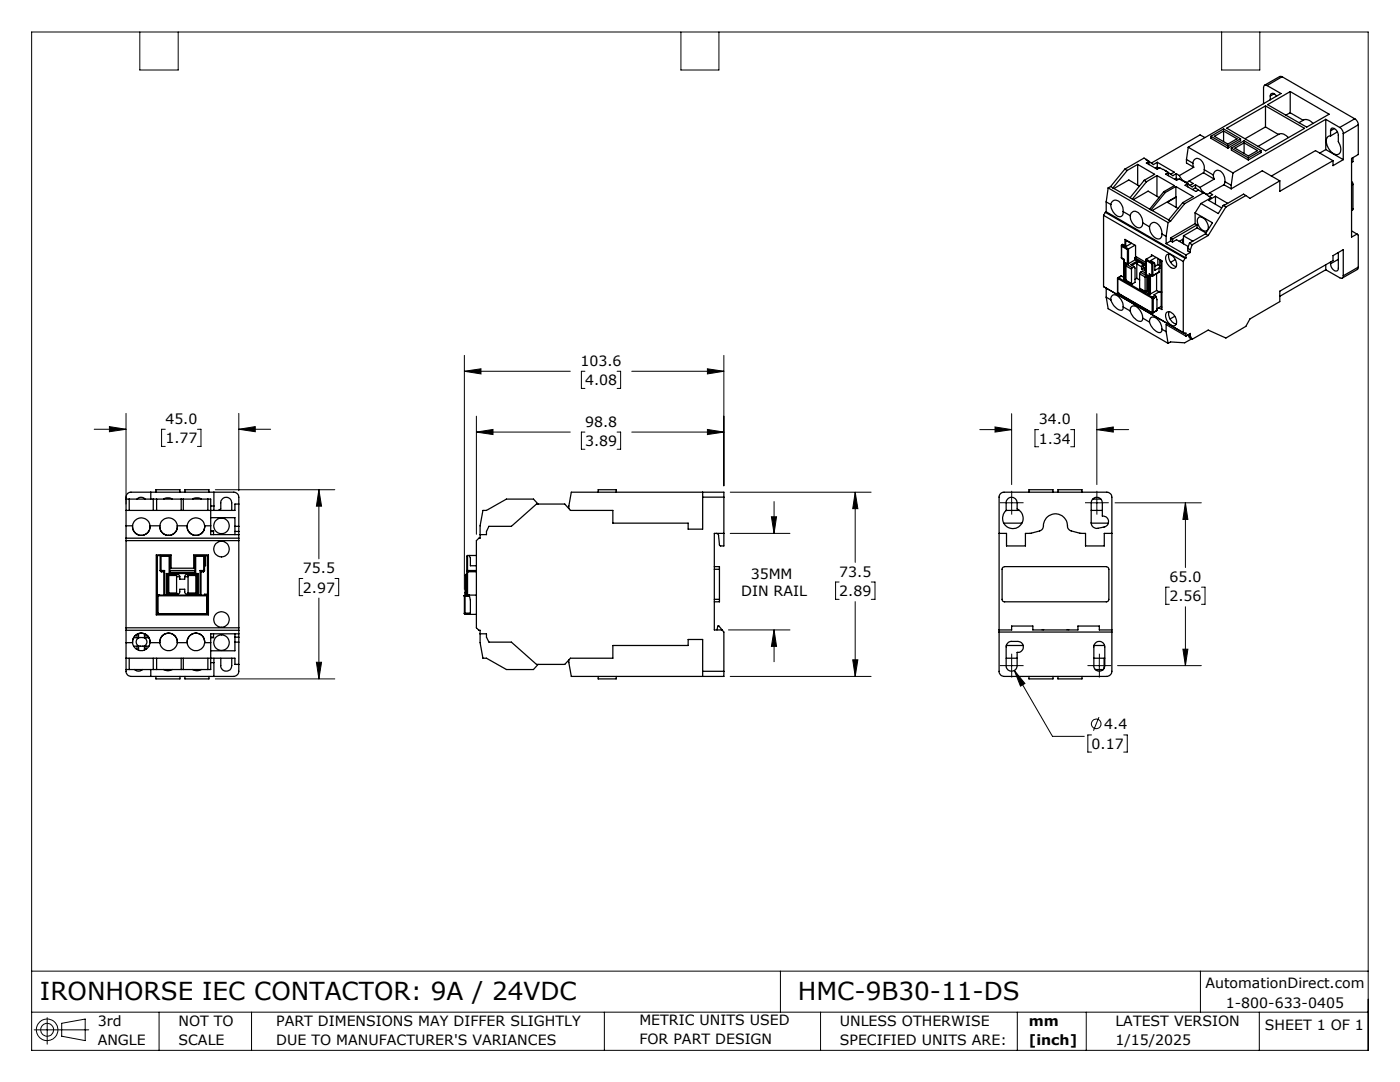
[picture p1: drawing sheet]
<svg xmlns="http://www.w3.org/2000/svg" width="279mm" height="216mm" viewBox="0 0 279 216" stroke-linecap="round" stroke-linejoin="round" font-family="sans-serif">
<g fill="none" stroke="#000" stroke-width=".25">
<path d="M252.9 17.1a.42 .42 0 0 0-.5-.1 .42 .42 0 0 0-.2 .5v3.2M252.9 17.1l2.8 1.6-18.6 10.7M253.5 19.2a.59 .59 0 0 1 .5-.6 .59 .59 0 0 1 .7 .4l.1 .2M253.5 19.2v.7M254.3 18.7l-.8 .5M255.9 15.3h-.5l-3 1.7M255.9 15.3l-3 1.8M255.9 15.3l14.5 8.4M257.5 18.3v4.2M221.2 37.5l-.4 2.8M221.2 37.5l11.9 6.9M221.7 37.2l-.5 .3"/>
<path d="M221.7 37.2l.4 .3M222.1 37.5l3.4 1.9M224.5 33.8l.5 .2M224.5 33.8l-2.8 3.4M225 34l-2.9 3.5M225.5 39.4l.5 .3M226 39.7l3.4 2M227 32.8l3.4 2-2 1.2M227 32.8l-2 1.2M227 32.8v4.1M227.4 37.1l-2.1-1.2-3 1.7M228.4 36l.4 .3"/>
<path d="M228.4 36l-2.9 3.4M228.8 31.8l-.5-.3-3.8 2.3M228.8 31.8l.5 .4M228.8 31.8l1.4 1 .8-.4M228.8 36.3l-2.8 3.4M229.3 32.2l-.5 .3 2.1 1.3 .6-.3 1.1 .5M229.3 32.2v.6M230.9 35v4.2M230.9 35l3.5 2-2.1 1.2M230.9 35l-2.1 1.3M231 33.3l-.4 .2M231 33.3l.3 .2"/>
<path d="M231 32.4l3.4 2-.8 .3M231 32.4v.9M231.4 39.4l-2.3-1.3-2.9 1.7M232.3 38.2l.3 .2M232.3 38.2l-2.9 3.5M232.6 38.4l-2.9 3.5M232.6 34l.6 .4M232.6 34l1.5 1.1 .6-.5M233.2 34.4l-.6 .3 2.2 1.3 .5-.3 1.2 .6M233.2 34.4v.7M234.7 39.3l-4.8 2.7M234.7 39.3h.1"/>
<path d="M234.7 37.2l3.4 2-2.1 1.2M234.7 37.2l-2.1 1.2M234.7 37.2v2.1M234.7 39.3l-1.7 1.1 2.1 1.2M234.7 34.6v1M234.7 39.3v2.1M234.7 35.6l-.3 .2M234.7 35.6l.4 .2M234.7 34.6l.7 .4M235.4 35l.4 .8 .5 .4M236.5 36.3l.5 .4M236.5 36.3l1.4 1 .7-.4"/>
<path d="M236.8 31.8l1.3 .8M236.8 31.8v.7l1.4 .9M237 36.7v.6M237 36.7l-.5 .3 2.2 1.2 .5-.3 1 .6M237.1 29.4l9 5.1M237.1 29.4l-.3 2.4M237.3 36.1l-.3 .2-.6-.1M237.3 36.1l.8 .5-.6 .4M238.1 32.6a.97 .97 0 0 1 .8-1 .97 .97 0 0 1 1.1 .7l.3 .8v.8M238.1 32.6l.1 .8M238.2 33.4l-2.8 1.6M238.6 37.5l.5 .5"/>
<path d="M238.6 36.9v.6M238.6 37.5l-.6 .3M238.6 36.9l.9 .5M239.5 37.4a1.62 1.62 0 0 0 1.8 1.2l.1-.1M240.2 34.5l-2.9 1.6M240.2 34.5l2.1 1.2M240.2 38.5l-3.8 2.1M240.2 38.5l1.5 1-2 1.1M240.3 33.9l-.1 .6M240.3 33.9l1.8 1M240.5 27.4l-1-.5-9.7 5.6M241.4 38.5l.6 .3-.7 .4"/>
<path d="M241.7 27.2v.4l3.3 2M241.7 27.2l2.5-1.5 3.4 2M241.7 27.2l3.3 1.9M242.1 34.9l.2 .8M242.1 34.9a.97 .97 0 0 1 .9-.9 .97 .97 0 0 1 1.1 .6l.3 .8v.8M242.3 35.7l-2.8 1.7M242.4 27.2l1.8-1.1 2.7 1.6-1.9 1.1zM242.6 39.2l2.4 1.4M242.6 39.2l-1.4 .8 2.6 1.5M242.6 39.2v1.5M244.2 26.1v2.2M244.3 36.9l-2.9 1.6"/>
<path d="M244.3 36.9l1.4 .8M244.4 36.2l-.1 .7M244.4 36.2l1.3 .8M244.8 25.6l7.8-4.5 7.7 4.5-7.7 4.5zM245 29.1v.5M245.7 37v.7M245.7 29.6v.4l3.4 1.9M245.7 29.6l2.6-1.5 3.4 2M245.7 29.6l3.4 1.9M246.1 34.5l-.4 2.5M246.5 29.6l1.8-1.1 2.7 1.6-1.9 1zM247.6 27.7v.4l-2.6 1.5"/>
<path d="M247.6 27.7l-2.6 1.4M248.3 28.5v2.1M248.6 39l-3.9 2.3M248.6 39l-.4-.3-4.1 2.3M249.1 31.5v.4M251.7 30.1v.3l-2.6 1.5M251.7 30.1l-2.6 1.4M252.6 25.3l2.6 1.5M252.6 21.1v4.2M252.6 25.3l-4.1 2.4M253 20.9l4.5-2.6 7.8 4.5-4.5 2.6zM255.4 36.1l-6 3.5-.8-.6"/>
<path d="M255.4 36.1l-3.5-2-6.2 3.6M257.1 27.4a1.71 1.71 0 0 0-1.9-.6l-4.1 2.4M257.5 22.5l2.6 1.5M257.5 22.5l-.9 .5M259.2 24.5l1-.5a1.61 1.61 0 0 1 1.8 .6M264.6 23.8l2.8 1.6M264.6 23.8l-18.5 10.7M264.6 23.8v6M264.6 29.8l-1.2 .8M264.6 29.8l3.5 2.1M265.5 26.1a.54 .54 0 0 1 .4-.6 .54 .54 0 0 1 .7 .3l.5 1a2.27 2.27 0 0 0 .3 2 1.32 1.32 0 0 1-.6 2.1 2.71 2.71 0 0 1-1.9-3.5l.3-.2 .3-.1M265.5 26.1v1"/>
<path d="M266 32.1l-10.6 6.1v-2.1M266 32.1l-3.5-2-8.8 5M266.3 25.6l-.8 .5M266.9 26.3l-1.4 .8M267.4 25.4a1.6 1.6 0 0 1 .7 1.3M268.1 26.7v5.2M268.1 31.9l-2.1 1.2v-1M269.7 36.2l.3 .6M270 31.4v.8l-.3 .2M270 36.8v4.9M270 36.8l-.3 .1M270.4 23.7a1.38 1.38 0 0 1 .7 1.2"/>
<path d="M270.4 23.7l-3 1.7M271.1 24.9v5.9l-1.4 .8v15.7l1.1-.6M271.1 24.9l-3 1.8M220.2 43l15.9 9.2M220.2 57.2l16.3 9.4M220.2 43v14.2M220.2 57.2l.4 .2M220.6 42.4l15.9 9.1M220.6 42.4l-.4 .6M220.8 42.3l15.9 9.2M220.8 40.3v2M220.8 57.5v1.8"/>
<path d="M220.8 40.3l.9 .5M220.8 42.3l-.2 .1M220.8 59.3l.9 .5M220.8 59.3l.4 2.3 11.9 6.9M221.7 40.8a2.5 2.5 0 0 0 1.8 2.5l.6-.4 .1-.7M221.7 40.8a1.04 1.04 0 0 1 .9-.9 1.04 1.04 0 0 1 1.1 .7l.4 .8 .1 .8M221.7 59.8a.82 .82 0 0 1 .4-.9 .82 .82 0 0 1 1 .2 2.7 2.7 0 0 1 1.1 2.1M221.7 59.8a2.84 2.84 0 0 0 2.1 2.1l.3-.2 .1-.5M223 58.4l.2 .2M223 58.4h.1M223 55.6h.1M223 58.3v.1"/>
<path d="M223 55.6v2.7M223.1 58.4v.1M223.1 55.6h.1M223.1 58.5h.1M223.1 58.4h.1M223.1 55.6l6.8 3.9M223.1 55.6v2.9M223.1 58.5l6.8 3.9M223.1 58.5l.1 .1M223.1 55.5h.1M223.1 55.5l-.1 .1M223.1 55.5v.1"/>
<path d="M223.2 55.4h.1M223.2 55.4l-.1 .1M223.2 55.4h-.1M223.2 58.6l6.7 3.8M223.2 55.5h.1M223.2 55.4v.1M223.2 55.4l6.8 3.9M223.8 55.1l-.8 .5M223.8 49v2.5M223.8 55.1l-.6 .3M223.8 51.5l.1 .1M223.8 48.9v.2l1.2 .7"/>
<path d="M223.8 48.9l1.4 .8M223.8 51.5l.5 .3M223.9 51.6l.4 .2M224.2 42.2l1.4 .8M224.3 55.7v.1M224.3 55.1l-.3 .1-.2-.1M224.3 51.8v4M224.3 55.8l.3 .1M224.5 49v-1.2l2.1 1.2v2.2l2.1 1.2M224.6 55.8v.2M224.6 53l.1 .1M224.6 55.8l.1 .1"/>
<path d="M224.6 53v2.8M224.6 56l.2 .1M224.6 55.9h.1M224.7 55.9l.1 .2M224.7 53.1l1.1 .6M224.7 55.9l1.1 .7M224.7 53.1v2.8M224.8 52.7l-.2 .3M224.8 52.7l.1 .1M224.8 56.1l1 .6M224.8 48l-.2 .2v.9M224.8 48h-.1"/>
<path d="M224.8 48l1 .6-1.1 .6-.7-.4-.2 .1M224.9 52.8l-.2 .3M224.9 52.8l1.1 .6M224.9 48h-.1M225 52.6l-.2 .1M225 52.6h.2M225 49.8v2.8M225 52.6l-.4-.2v3.5M225.1 52.6l-.2 .2M225.2 49.7l-.2 .1M225.2 49.7v2.9M225.6 43a2.42 2.42 0 0 0 1.8 2.5l.5-.4 .1-.7"/>
<path d="M225.6 43a.95 .95 0 0 1 .7-.9 .95 .95 0 0 1 1.1 .6l.5 .9 .1 .8M225.8 53.7v2.9M226 53.4l-.2 .3M226.3 53.2l.2 .3v2.8l-.6 .4-.1-.1M226.3 53.2l-.3 .2M226.4 51.4l2.3 1.3M226.4 51.7l2.3 1.3-2.1-1.2M226.4 51.4v.3M226.4 51.7l.2 .1M226.5 48.9l-1.3 .8M226.6 51.8l-1.4 .8M226.8 51.2l-.4 .2"/>
<path d="M226.9 52.7l.9 .5M226.9 55.5l.5 .4M226.9 52.7v2.8M226.9 55.5l-.4 .2M227 52l-1.3 .8 .6 .4M227.1 52.2l-.2 .5M227.1 52.2l-1.2 .8M227.2 52.1l-.1 .1M227.4 57.5l1.2 .7M227.4 54.6l1.1 .7M227.4 54.6v2.9M227.4 57.5l1.1 .6"/>
<path d="M227.6 54.3l-.2 .3M227.6 54.3l1.1 .7M227.6 54.3l.4-.2 .7 .3M227.8 53.7l.7 .3v-.3M227.8 53.2v.5M227.9 52.6l-.1 .6M228 44.4l1.4 .9M228.2 52.7v.3M228.2 53l-.4 .2M228.2 53.4l-.4 .3M228.2 53.4l.4 .2M228.2 53v.4"/>
<path d="M228.5 55.3h.4M228.5 58.1h.4M228.5 58.1l.1 .1M228.5 55.3v2.8M228.5 53.7h.2M228.6 58.2h.2M228.7 51.8v3M228.7 54.4l-.2 .1M228.7 53.4l-.2 .3M228.7 55l-.2 .3M228.7 55l.2 .3M228.7 51.7v.3"/>
<path d="M228.7 52l1.2 .6M228.7 51.7l1.4 .8M228.7 54.8l.4 .2v3.5l.3 .2M228.7 52v2.8M228.9 58.1l-.1 .1M228.9 55.3v2.8M228.9 54.9l-.2 .1M229.1 58.1l-.3 .1M229.1 55.1l-.2 .2M229.1 58l-.2 .1M229.4 54.6l.5 .5M229.4 58.7h.2"/>
<path d="M229.4 54.6l.5 .4M229.4 54.6v4.1M229.4 45.3a2.27 2.27 0 0 0 2 2.4l.4-.4 .1-.6M229.4 45.3a1.01 1.01 0 0 1 .9-.9 1.01 1.01 0 0 1 1.1 .7l.4 .7 .1 .9M229.4 41.7l.3 .2M229.6 54.9v3.8M229.7 41.9l3.5 2M229.8 51.1v-.3l2.1 1.2v9.8l-.7-.4M229.9 55h.2M229.9 55v.1M229.9 52.6v2.4M229.9 55.1h.1"/>
<path d="M229.9 59.4l.1 .1M229.9 59.4v.1M229.9 59.5h.1M229.9 59.5v2.9M230 59.3l.1 .2M230 59.5v.1M230 59.3l-.1 .1M230 59.5h.1M230 59.6h.1M230 51l-1.3 .7M230.1 52.5l-.2 .1M230.1 59.6h.1"/>
<path d="M230.1 55l-.1 .1M230.1 52.5v2.5M230.1 59.5h-.1M230.1 59.5l.1 .1M230.2 59.6h-.1M230.2 59.6h.1M230.2 59.6v2.7M230.3 52.4l.2 .3v1.2l.8-.4M230.3 52.4l-.2 .1M230.5 59l.3 .2M230.5 59l-.5 .3M230.7 51.4l-1.1 .6 .7 .4"/>
<path d="M230.8 59.2l-.6 .4M230.8 59.2l.1 .6v2.1M230.8 58l.5 .2M230.8 54.6v3.4M230.8 58l-1.2 .7M231.1 51.5v1.3M231.1 52.8l-.6 .4M231.1 52.8l.4 .3M231.3 54.3l-1.3 .8M231.3 53.5v.8M231.3 58.2v-.1l.4 .2h.2M231.3 54.3l-1.2 .7"/>
<path d="M231.3 58.2l-1 .6 .2 .2M231.5 51.9v1.7l-.2-.1M231.5 51.9h.1M231.5 51.8v.1M231.6 51.9l.1 .3M231.6 51.9h.1M231.7 52.2v8.9l-.8 .5M231.9 46.7l.8 .5M231.9 52.1l-.2 .1M232.7 47.2v1.4M232.7 48.6l4 2.3M232.8 50.9a1.08 1.08 0 0 1 1.6 .7 1.25 1.25 0 0 1-.1 2 2.02 2.02 0 0 1-1.5-2.7z"/>
<path d="M233.1 44.4l-.4 2.8M233.2 43.9l.4 .2M233.3 50.7a2.14 2.14 0 0 0 1.4 2.5M233.6 44.1l-.5 .3M233.6 47.6v.5M233.6 48.1l-.9 .5M233.6 48.1l.4 .2M233.6 47.6l.4 .2M233.6 47.4v.2M233.6 47.4l.4 .3M234 48.3l.8-.5 2.4 1.4M234 47.8v.5"/>
<path d="M234 47.7v.1M234.6 51.8l-1 .6M235.3 48.2l.8-.5v.9M236 47.8v.7M236 40.4l.4 .2M236 40.4l-2.8 3.5M236.1 52.2v14.2l.4 .2M236.2 47.1l1.9 1M236.2 47.1v1.5M236.4 40.6l-2.8 3.5M236.5 51.5l-.4 .7M236.7 50.9v.6"/>
<path d="M236.7 51.5h-.2M237 49.5l.6 .3M237 49.5v.6l.6 .3M237.4 48.5l.5 .3M237.4 48.5l-.4 1M237.6 49.8v.6M237.6 50.4l-.9 .5M237.9 48.8l-.3 1M238.5 42.5v2.1M238.5 44.6l-4.9 2.8M238.5 42.5l3.5 1.9-1.4 2.3M238.5 44.6l.4 .3"/>
<path d="M238.9 45.5l-2.7 1.6M238.9 45.5l1.8 1M238.9 44.9l-4.9 2.8M238.9 44.9v.6M239.2 43.4a1.62 1.62 0 0 1 1.9 1.5 .82 .82 0 0 1-.3 1.1 .82 .82 0 0 1-1.1-.3 1.8 1.8 0 0 1-.5-2.3zM239.7 40.6l-1.2 1.9M239.7 40.6l3.4 2 1-1.6M240.6 46.7l.5 .3M240.6 46.7l-3.2 1.8M241.1 47l-3.2 1.8M244.1 41l.6 .3M244.7 41.3l-3.6 5.7"/>
<path d="M264.6 53.8l2.8 1.6a.42 .42 0 0 0 .5 .1 .42 .42 0 0 0 .2-.5M264.6 52.8v1M264.6 53.8l-9.2 5.3M265.5 52.3v.3M267.1 50.4v3.2a.53 .53 0 0 1-.4 .5 .53 .53 0 0 1-.6-.3l-.4-.5-.2-.7M267.1 51.8l-1.6 .8M268.1 55v-5.2l-2.1 1.2v1l-10.6 6.1v2.1l-6 3.4-.8 1.5-3.9 2.4-3.6-1.6-3.2 1.8M269.7 46.1l1.1 .6M270 41.7v.2l-.3 .1M270 41.7l-.3 .1M270.8 46.7l.3 .2v6.4M271.1 53.3l-.2 .5-3 1.7"/>
<path d="M271.1 53.3l-3 1.7M224.2 61.2l1.4 .9M225.6 62.1a.8 .8 0 0 1 .4-1 .8 .8 0 0 1 1 .2 2.88 2.88 0 0 1 1 2.2M225.6 62.1a2.73 2.73 0 0 0 2.1 2l.2-.1 .1-.5M228 63.5l1.4 .8M229.4 64.3a.81 .81 0 0 1 .4-1 .81 .81 0 0 1 1.1 .3 2.7 2.7 0 0 1 1 2.1M229.4 64.3a2.71 2.71 0 0 0 2.2 2.1l.2-.3 .1-.4M229.9 62.4h.2M229.9 62.4h.1M230.2 62.3l-.3 .1M230.2 62.3l-.1 .1M230.9 61.9l-.8 .5"/>
<path d="M230.9 61.9l-.7 .4M231.7 61.2l.2 .1M231.9 65.7l.8 .5M232.7 66.2v-1.4l4 2.3M232.7 66.2l.4 2.3M232.8 62.4a.9 .9 0 0 1 1.3 .2 1.59 1.59 0 0 1 .3 2.4 1.94 1.94 0 0 1-1.6-2.6zM233.3 62.2a2.14 2.14 0 0 0 1.4 2.5M234.5 63.1l-1 .5M236.5 66.6l.2-.1v.6M236.7 67.1l.9-.6v.6M237.6 67.1l.3 .6M237.6 67.1l-.5-.3 .3 .6 .5 .3"/>
<path d="M237.8 67.6l-1.4 .8-2.8-.2-.5 .3M25.2 99.6h16.9v7.1h5.6M25.4 98.5l.6-.3h20.6a1.02 1.02 0 0 1 1.1 1v34.7a1.09 1.09 0 0 1-1.1 1.1h-20.5a1.02 1.02 0 0 1-.9-1.1v-34.9zM25.8 99.6v2.2M27.3 99.6a1.1 1.1 0 0 1 1.7 0M30.1 98.2v1.4M30.6 99.6v2.2M31.1 98.2v-.5h4.8v.5M31.3 99.6v2.2M32.6 99.6a1.64 1.64 0 0 1 1.8 0M36.2 99.6v2.2M36.6 99.6v2.2"/>
<path d="M36.9 98.2v-.5h4.8v.5M38.4 99.6a1.7 1.7 0 0 1 1.8 0M41.5 99.6v2.2M42.7 98.2v3.6M119.4 98.2v-.5h3.6v.5M140.2 98.2v1M140.2 99.2v6.4h-2.9v-1.2h-15v-2.6h-8.5l-1.1-1.2h-5.6l-5 4.4h-4.5l-.5 1v.7h-1.3M140.2 99.2h4.3M144.5 99.2v-1h-30.5l-.5 3.3M144.5 99.2v9.7h-.7l-.2-.1-.2-2-.2-.3-.3-.1M199.7 98.5l.5-.3h20.7a1.02 1.02 0 0 1 1 1v34.7a1.09 1.09 0 0 1-1 1.1h-20.5a1.02 1.02 0 0 1-1-1.1v-34.9zM201.2 99.5a1.09 1.09 0 0 1 1.1-.2 1.09 1.09 0 0 1 .7 1v1.3a2.04 2.04 0 0 1 .9 2.9 2.04 2.04 0 0 1-3.1 .5 2.04 2.04 0 0 1 0-3.1v-1.8z"/>
<path d="M205.4 98.2v-.5h4.7v.5M211.1 98.2v-.5h4.8v.5M218 99.7a1.1 1.1 0 0 1 1.2-.4 1.1 1.1 0 0 1 .8 1v2.7a1.11 1.11 0 0 1 1.2 .9 1.11 1.11 0 0 1-.9 1.3l-1.2 .2a1.11 1.11 0 0 1-1.3-1.1v-4zM218.1 99.6h1.6M25.2 107.4h22.5M25.2 107.9h22.5M25.2 104.9h1.3M26.5 104.9a1.75 1.75 0 0 0 1.7 1.9 1.75 1.75 0 0 0 1.8-1.9M26.5 104.9a1.75 1.75 0 0 1 1.7-1.6 1.75 1.75 0 0 1 1.8 1.6M26.5 105.1a1.75 1.75 0 0 0 1.7 1.7 1.75 1.75 0 0 0 1.8-1.7M30 104.9h1.9M31.2 110.7h2.9v2.7h4.6v-2.7h2.9v12h-10.4z"/>
<path d="M31.5 118.8v.1M31.5 118.8h.1M31.5 118.9h.1M31.5 118.9h9.8M31.6 118.8h.1M31.6 118.8l-.1 .1M31.6 118.9h-.1M31.6 118.9v3.6M31.6 118.8v.1M31.6 118.7h.1M31.6 118.7v.1M31.6 118.7l-.1 .1"/>
<path d="M31.6 118.7h9.5M31.9 104.9a1.75 1.75 0 0 0 1.7 1.9 1.75 1.75 0 0 0 1.8-1.9M31.9 104.9a1.75 1.75 0 0 1 1.7-1.6 1.75 1.75 0 0 1 1.8 1.6M31.9 105.1a1.75 1.75 0 0 0 1.7 1.7 1.75 1.75 0 0 0 1.8-1.7M32 113.8h.1M32 113.8l.2 .3M32.1 113.8l.1 .3M32.1 111l-.1-.2v3M32.1 111h1.7M32.1 113.8h.7M32.1 111v2.8M32.2 114.1h.5"/>
<path d="M32.8 113.8l-.1 .2v4.7M32.8 113.8v4.9M33.4 118.3h.3M33.4 118.3l.3 .3M33.4 114.8h.3M33.4 114.8v3.5M33.7 118.3v.3M33.7 114.6v.2M33.7 114.6l-.3 .2M33.7 114.6h1.8l.4 .5M33.7 118.6l1.9-.1 .2-.2 .1-.7h1v.7l.3 .2 1.9 .1M33.7 118.3h1.5"/>
<path d="M33.7 114.8h1.5M33.7 114.8v3.5M33.8 114.4h.1M33.8 111v3.4M33.8 114.4h-.6v4.3M33.9 110.8l-.1 .2M33.9 110.8h-2.4l-.1 .3v11.2M33.9 110.8v3.6M33.9 113.8h5M33.9 114.4h5M33.9 114.2h5M35.2 118.3v.3"/>
<path d="M35.2 114.6v.2M35.2 114.8v3.5M35.2 115.1h.7M35.4 104.9h2M35.9 115.1v.5h1v-.5M36.9 115.1h.6M37.4 104.9a1.75 1.75 0 0 0 1.7 1.9 1.75 1.75 0 0 0 1.8-1.9M37.4 104.9a1.75 1.75 0 0 1 1.7-1.6 1.75 1.75 0 0 1 1.8 1.6M37.4 105.1a1.75 1.75 0 0 0 1.7 1.7 1.75 1.75 0 0 0 1.8-1.7M37.5 114.6v.2M37.5 118.3v.3M37.5 118.3h1.6"/>
<path d="M37.5 114.8v3.5M37.5 114.8h1.6M38.9 110.8l.2 .2M38.9 114.4h.2M38.9 110.8v3.6M38.9 110.8h1.9M39.1 111v3.4M39.1 111h1.6M39.1 114.4h.5v4.3M39.1 118.3v.3M39.1 118.3h.2M39.1 114.8h.2"/>
<path d="M39.1 114.6v.2M39.1 114.6l.2 .2M39.1 114.6h-1.8l-.4 .5M39.1 114.8v3.5M39.3 118.3l-.2 .3M39.3 114.8v3.5M39.9 113.8l.2 .3v4.6M39.9 113.8h.8M39.9 113.8v4.9M40.1 114.1h.5M40.7 113.8h.1M40.7 113.8l-.1 .3"/>
<path d="M40.7 111v2.8M40.8 113.8l-.2 .3M40.8 110.8l-.1 .2M40.8 112.9h.2v-2.1h.2l.2 .3v7.5h-.6v.1M40.8 110.8v3M40.9 104.9h1.2M41.1 118.7l.2 .2M41.1 118.7l.1 .1M41.2 118.8l.1 .1M41.2 118.8v.1M41.2 118.9h.1M41.2 118.9v3.5"/>
<path d="M41.3 118.9h.1M41.3 118.9v.1M41.4 119h.1M41.4 119v3.3M42.1 106h.5M42.1 105.9h.5v.8M42.1 103.3h4.8v3.4M42.1 101h.6M43.6 101.8l.5-.2v-1.3a1.09 1.09 0 0 1 1.1-1.1 1.09 1.09 0 0 1 1 1.1v1.5M46.9 106h.8M46.9 105h.8M47.7 100.6h-.8v1.2h-21.7"/>
<path d="M92.7 118.9h.1M92.7 118.9v.1M92.7 118.8v.1M92.7 118.9v3.5M92.7 119h.1M92.8 119h.1M92.8 114.8h.3M92.8 118.3h.3M92.8 118.3l.3 .3M92.8 118.9v.1M92.8 118.7v.2M92.8 118.9h-.1"/>
<path d="M92.8 118.7l-.1 .1M92.8 118.7h2.3M92.8 114.8v3.5M92.8 119v3.3M92.8 119h.9M93.1 118.3v.3M93.1 114.6v.2M93.1 114.6l-.3 .2M93.1 118.3h.1M93.1 118.6h.1M93.1 114.8h.1M93.1 114.6h.1"/>
<path d="M93.1 114.8v3.5M93.2 113.8h.1M93.2 113.8l.2 .3M93.3 113.8l.1 .3M93.3 110.8l-.1 .2v7.7M93.3 113.8h1.8M93.3 110.8h1.8M93.3 110.8v3M93.3 114.1v4.6M93.4 114.1h1.7M93.6 118.7l.1 .3M93.6 110.8l.3 .5v1.6h1.2"/>
<path d="M93.7 119l.2 .7v2.6M107.4 100.6l-.9-1h-5.4l-4 2.2h-.7l-.6 3.1v2.5h-.2l-.5 .5v17.4l.5 .5h.2v2.4l.6 3.1h.7l4 2.3h5.4l.9-1M142.6 113.1h1v.5M142.6 119.6h1M142.6 113.6h1M143.6 119.6v.5h-1M143.6 113.6v6M144.5 106.4h-1.9v19.3h1.5M199.4 106.4h1.5v2.5h3.7v-2.5h1.1l1.8-.5a1.17 1.17 0 0 0 .7-1.3 2.44 2.44 0 0 1 2.8-2 2.44 2.44 0 0 1 2.1 2.7l.4 .5 .3 .1 1.8 .5h1v2.5h3.8v-2.5h1.5M200.2 113.2l.3-.1h20.3l.4 .1 .1 .4v6.2l-.4 .3h-20.5l-.4-.4v-6.2zM200.3 104.4h3.6M200.8 101.8h2.6"/>
<path d="M217.8 101.8h2.2M217.8 104.4h3.4M25.2 125.3h22.5M25.2 125.8h22.5M25.2 128.2h1.3M25.2 131.3h21.7v1.3h.8M25.8 131.3v2.3M26.5 128.2a1.75 1.75 0 0 1 1.7-1.9 1.75 1.75 0 0 1 1.8 1.9M26.5 128.2a1.75 1.75 0 0 0 1.7 1.6 1.75 1.75 0 0 0 1.8-1.6M26.5 128.1a1.75 1.75 0 0 1 1.7-1.8 1.75 1.75 0 0 1 1.8 1.8M26.7 128.9h.6v.6h-.1M26.8 133.6a1.17 1.17 0 0 0 1.7 0"/>
<path d="M27.2 126.6h.1v.6h-.6M27.7 127.3h1.1M27.7 128.9h1.1M27.7 127.3a.88 .88 0 0 0-.5 .8 .88 .88 0 0 0 .5 .8M27.7 126.4v.9M27.7 128.9v.9M28.8 127.3a.88 .88 0 0 1 .5 .8 .88 .88 0 0 1-.5 .8M28.8 126.4v.9M28.8 128.9v.8M29.2 126.6l-.1 .6h.6M29.7 128.9h-.6l.1 .6M30 128.2h1.9"/>
<path d="M30.1 133.6v1.4M30.6 131.3v2.3M31.1 135v.5h4.8v-.5M31.3 131.3v2.3M31.4 122.3h.1M31.4 122.3v.2M31.4 122.5l.2 .1M31.4 122.4h.1M31.4 122.3v.1M31.4 122.3l.1 .1M31.5 122.4l-.1 .1M31.5 122.4h.1"/>
<path d="M31.5 122.4l.1 .1M31.5 122.4h9.7M31.6 122.5v.1M31.6 122.6h9.5M31.9 128.2a1.75 1.75 0 0 1 1.7-1.9 1.75 1.75 0 0 1 1.8 1.9M31.9 128.2a1.75 1.75 0 0 0 1.7 1.6 1.75 1.75 0 0 0 1.8-1.6M31.9 128.1a1.75 1.75 0 0 1 1.7-1.8 1.75 1.75 0 0 1 1.8 1.8M32.6 133.6a1.64 1.64 0 0 0 1.8 0M35.4 128.2h2M36.2 131.3v2.3M36.6 131.3v2.3M36.9 135v.5h4.8v-.5"/>
<path d="M37.4 128.2a1.75 1.75 0 0 1 1.7-1.9 1.75 1.75 0 0 1 1.8 1.9M37.4 128.2a1.75 1.75 0 0 0 1.7 1.6 1.75 1.75 0 0 0 1.8-1.6M37.4 128.1a1.75 1.75 0 0 1 1.7-1.8 1.75 1.75 0 0 1 1.8 1.8M38.4 133.6a1.7 1.7 0 0 0 1.8 0M40.9 128.2h1.2M41.2 122.4l-.1 .2M41.3 122.5h-.1M41.4 122.3l-.2 .1M41.4 122.3l-.3 .3M41.5 131.3v2.3M42.1 127.1h.5M42.1 132.2h.6"/>
<path d="M42.6 126.5v.7h-.5M42.7 131.3v3.7M44.1 131.3v1.5a1.09 1.09 0 0 0 1.1 1.1 1.09 1.09 0 0 0 1-1.1v-1.5M46.9 126.5v3.4h-4.8M46.9 127.1h.8M46.9 128.1h.8M47.7 126.5h-5.6v7.1h-16.9M92.7 122.4l.1 .2M92.7 122.4h.1M92.8 122.6h.1M92.8 122.3l-.1 .1M92.8 122.3v.3"/>
<path d="M92.8 122.6h2.3M92.8 122.3h1.1M93.9 122.3v.3M95.8 126.5h1.3v.6l.5 1h4.5l5 4.5h5.6l1.1-1.3h8.5v-2.5h15v-1.2h2.9v6.3M113.5 131.7l.5 3.3h30.5v-1.1M119.4 135v.5h3.6v-.5M140.2 133.9v1.1M140.2 133.9h4.3M143.1 125.7l.2-.8h.2l.6 .8M144.1 125.7l.4 .4v7.8M199.4 125.7h2.5v-.8h4.2v.8h9v-.8h4.3v.8h2.5M199.4 126.1h22.5"/>
<path d="M200.8 131.3h2.2M200.8 128.8h3.4M201.1 128.3l.6-.3h1.4a1.1 1.1 0 0 1 1.1 1.2 1.1 1.1 0 0 1-1.2 1v2.6a1.09 1.09 0 0 1-1.1 1.1 1.09 1.09 0 0 1-1.1-1.1v-3.9zM205.4 135v.5h4.7v-.5M211.1 135v.5h4.8v-.5M218.3 131.3h2.2M218.3 128.8h2.2M218.6 133.6h1.6M218.7 128.3a1.09 1.09 0 0 1 1.1-.2 1.09 1.09 0 0 1 .7 1v3.7a1.09 1.09 0 0 1-1.1 1.1 1.09 1.09 0 0 1-1.1-1.1v-3.9zM220.3 131.3v2"/>
<circle cx="44.2" cy="109.6" r="1.55"/>
<circle cx="44.2" cy="104.9" r="1.54"/>
<circle cx="44.2" cy="123.6" r="1.55"/>
<circle cx="44.2" cy="128.2" r="1.55"/>
</g>
<g fill="none" stroke="#000" stroke-width=".2">
<path d="M6.3 6.4h266.7v203.2h-266.7zM27.9 6.4v7.6h7.7v-7.6M135.9 6.4v7.6h7.6v-7.6M243.8 6.4v7.6h7.6v-7.6M92.7 74.1l3.3-.5v1zM92.7 74.1h21.1M92.7 70.9v46.7M116.7 74.1h-.7v3.4h.7M123.2 74.1h.7v3.4h-.7M126.1 74.1h18.4M141.2 73.6l3.3 .5-3.3 .5zM144.5 70.9v26"/>
<path d="M18.8 85.7h6.4M21.8 85.1l3.4 .6-3.4 .4zM25.2 82.5v18.1M33 85.7h-.8v3.4h.8M39.4 85.7h.7v3.4h-.7M43 97.7h23.8M47.7 85.7l3.2-.6v1zM47.7 85.7h6.3M47.7 82.5v15.4M63.6 97.7l.6 3.3h-1.1zM63.6 97.7v13.8M95.1 86.2l3.3-.5v1z"/>
<path d="M95.1 86.2h18.7M95.1 83v23.6M116.7 86.2h-.7v3.4h.7M123.2 86.2h.7v3.4h-.7M126.1 86.2h18.4M141.2 85.7l3.3 .5-3.3 .5zM145.7 98.2h28.1M170.7 98.2l.5 3.3h-1zM170.7 98.2v14M195.5 85.7h6.4M198.6 85.2l3.3 .5-3.3 .5zM201.9 82.5v14.2"/>
<path d="M201.9 99.1v2.5M207.3 85.7h-.7v3.4h.7M213.7 85.7h.7v3.4h-.7M218.9 85.7l3.3-.5v1zM218.9 82.5v14.2M218.9 99.1v2.5M218.9 85.7h6.3M60.4 115.4h-.7v3.5h.7M63.6 119.3v16.2M66.9 115.4h.7v3.5h-.7M145.7 106.4h12M154 103.1h1l-.5 3.3z"/>
<path d="M154.5 100.1v6.3M167.5 116.1h-.7v3.5h.7M173.9 116.1h.7v3.5h-.7M200.6 100.3h2.6M217.6 100.3h2.6M222.5 100.3h17.2M233.4 117.2h-.7v3.4h.7M236.6 100.3l.5 3.3h-1zM236.6 100.3v12.9M239.8 117.2h.7v3.4h-.7M43 135.5h23.8M63.1 132.2h1.1l-.6 3.3z"/>
<path d="M145.4 125.7h12.3M145.7 135h28.1M154.5 125.7l.5 3.3h-1zM154.5 125.7v6.3M170.2 131.7h1l-.5 3.3zM170.7 120.1v14.9M200.6 132.8h2.6M201.9 131.6v2.5M202.4 133.8l2.1 2.6-.8 .5zM202.4 133.8l7.6 13.1h6.4M218.1 132.8h2.6M219.4 131.6v2.5"/>
<path d="M223 132.8h16.7M236.1 129.5h1l-.5 3.3zM236.6 121.1v11.7M217.8 146.6h-.7v3.5h.7M219.3 143.1l-1.1 2.7M224.3 146.6h.7v3.5h-.7M6.3 193.8h266.7M155.8 193.8v8.2M239.6 193.8v8.2M6.3 202h266.7M6.8 205.5h10.9M9.4 203.1v5.3"/>
<path d="M12.3 204.2l4.7-.9v4.3l-4.7-.8zM31.7 202v7.6M50.2 202v7.6M120.6 202v7.6M163.8 202v7.6M203 202v7.6M216.8 202v7.6M251.3 202v7.6"/>
<circle cx="218.8" cy="144.4" r=".97"/>
<circle cx="9.4" cy="205.5" r="2.16"/>
<circle cx="9.4" cy="205.5" r="1.29"/>
</g>
<g fill="none" stroke="#000" stroke-width=".2" stroke-dasharray="15.2 1.3 1.3 1.3" stroke-linecap="butt">
<path d="M201.9 99v-1.1M218.9 99v-1.1M200.6 100.3h-1.1M201.9 101.6v1.1M203.2 100.3h1.1M217.6 100.3h-1.1M218.9 101.6v1.1M220.2 100.3h1.1M200.6 132.8h-1.1M201.9 131.5v-1.1M201.9 134.1v1.1M203.2 132.8h1.1"/>
<path d="M218.1 132.8h-1.1M219.4 131.5v-1.1M219.4 134.1v1.1M220.7 132.8h1.1"/>
</g>
<path d="M63.6 97.7l.6 3.3h-1.1zM63.1 132.2h1.1l-.6 3.3zM21.8 85.1l3.4 .6-3.4 .4zM47.7 85.7l3.2-.6v1zM154 103.1h1l-.5 3.3zM154.5 125.7l.5 3.3h-1zM170.7 98.2l.5 3.3h-1zM170.2 131.7h1l-.5 3.3zM141.2 85.7l3.3 .5-3.3 .5zM95.1 86.2l3.3-.5v1zM141.2 73.6l3.3 .5-3.3 .5zM92.7 74.1l3.3-.5v1zM198.6 85.2l3.3 .5-3.3 .5zM218.9 85.7l3.3-.5v1zM236.6 100.3l.5 3.3h-1zM236.1 129.5h1l-.5 3.3zM202.4 133.8l1.3 3.1 .8-.5z" fill="#000"/>
<g font-size="4.9">
<text x="8" y="199.6">IRONHORSE IEC CONTACTOR: 9A / 24VDC</text>
<text x="159.2" y="199.6">HMC-9B30-11-DS</text>
</g>
<g font-size="2.8">
<text x="115.9" y="73">103.6</text>
<text x="116.8" y="76.9">4.08</text>
<text x="33" y="84.5">45.0</text>
<text x="33" y="88.5">1.77</text>
<text x="116.8" y="85.1">98.8</text>
<text x="116.8" y="89">3.89</text>
<text x="207.3" y="84.6">34.0</text>
<text x="207.3" y="88.5">1.34</text>
<text x="60.5" y="114.3">75.5</text>
<text x="60.5" y="118.2">2.97</text>
<text x="147.9" y="119">DIN RAIL</text>
<text x="149.8" y="115.5">35MM</text>
<text x="167.5" y="115">73.5</text>
<text x="167.5" y="119">2.89</text>
<text x="233.4" y="116.1">65.0</text>
<text x="233.4" y="120">2.56</text>
<text x="217.9" y="149.5">0.17</text>
<text x="220.4" y="145.5">4.4</text>
<text x="240.6" y="197.1">AutomationDirect.com</text>
<text x="244.6" y="201.1">1-800-633-0405</text>
<text x="19.5" y="204.7">3rd</text>
<text x="19.5" y="208.5">ANGLE</text>
<text x="35.6" y="204.7">NOT TO</text>
<text x="35.6" y="208.5">SCALE</text>
<text x="55.1" y="204.7">PART DIMENSIONS MAY DIFFER SLIGHTLY</text>
<text x="55.1" y="208.5">DUE TO MANUFACTURER'S VARIANCES</text>
<text x="127.6" y="204.5">METRIC UNITS USED</text>
<text x="127.6" y="208.3">FOR PART DESIGN</text>
<text x="167.6" y="204.6">UNLESS OTHERWISE</text>
<text x="167.6" y="208.5">SPECIFIED UNITS ARE:</text>
<text x="205.3" y="204.7">mm</text>
<text x="205.3" y="208.5">[inch]</text>
<text x="222.6" y="208.5">1/15/2025</text>
<text x="222.6" y="204.7">LATEST VERSION</text>
<text x="252.4" y="205.6">SHEET 1 OF 1</text>
</g>
</svg>
